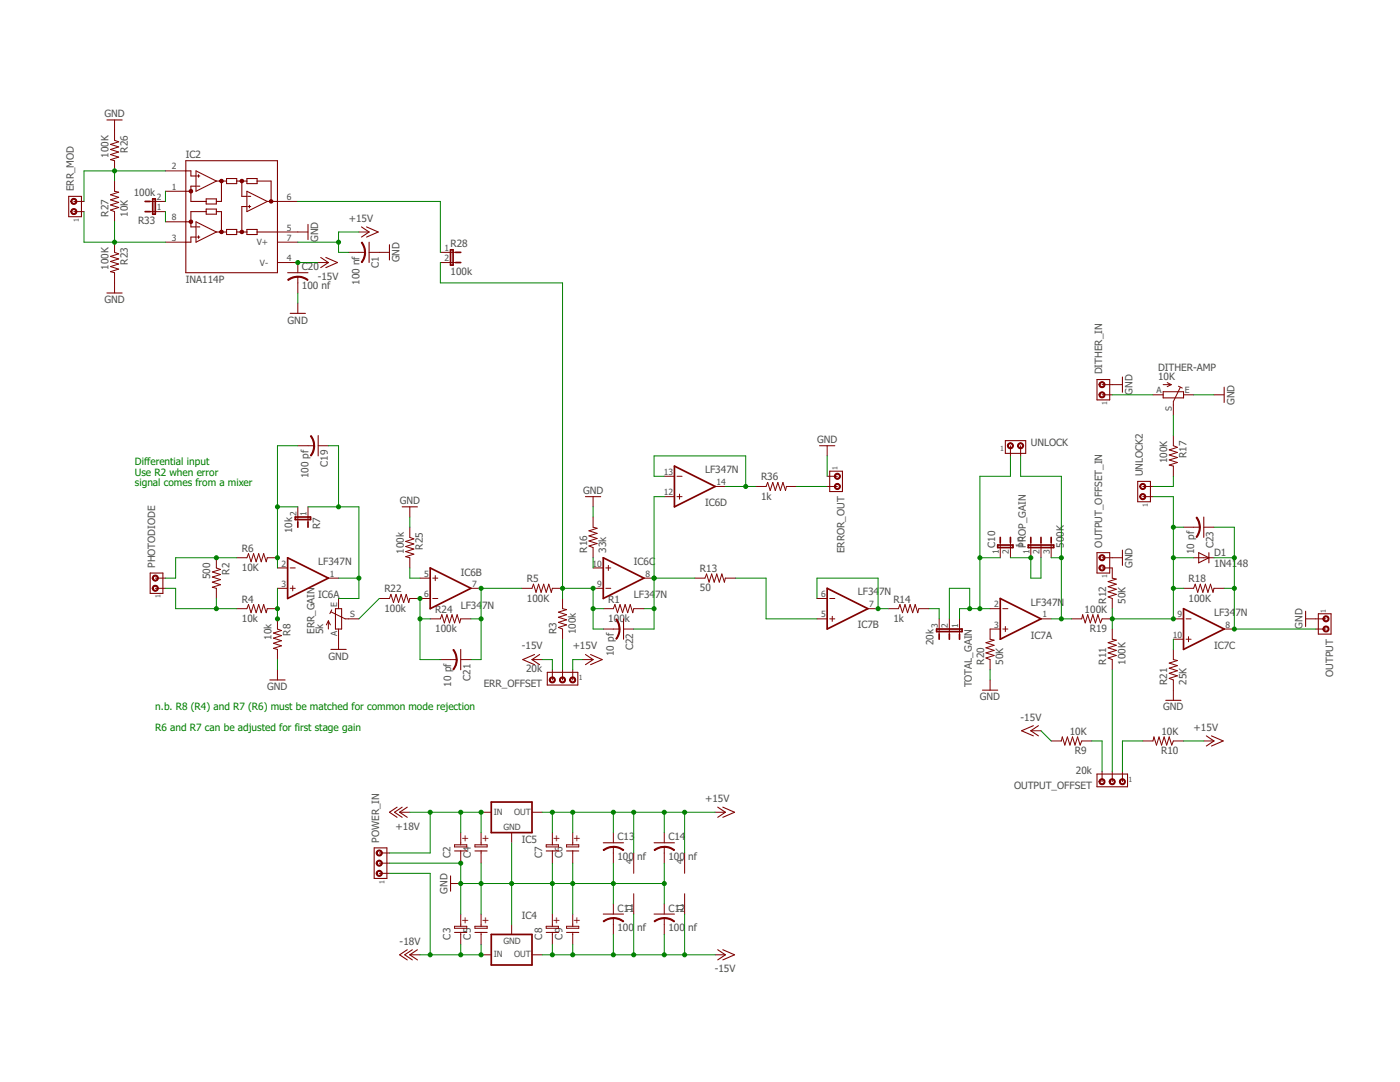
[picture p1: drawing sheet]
<svg xmlns="http://www.w3.org/2000/svg" width="279mm" height="216mm" viewBox="0 0 279 216" stroke-linecap="round" stroke-linejoin="round" font-family="sans-serif">
<g fill="none" stroke="#800000" stroke-width=".34">
<path d="M30.5 39.7h.5v3h-.5zM29 42.2h1M29 40.2h1M89.9 49.8h.5v3.1h-.5zM90.9 50.4h1M90.9 52.4h1M134.6 93l8.1 4.1-8.1 4zM57.4 111.3l8.1 4.1-8.1 4zM58.9 103.2h3.1v.5h-3.1zM59.4 104.2v1M61.5 104.2v1M85.9 113.3l8.1 4.1-8.1 4.1z"/>
<path d="M120.4 111.3l8.1 4.1-8.1 4zM165.1 117.4l8.1 4.1-8.1 4zM199.1 108.8h3.1v.5h-3.1zM199.6 107.2v1M199.6 119.4l8.2 4.1-8.2 4.1zM201.7 107.2v1M205.2 108.8h5.1v.5h-5.1zM205.7 107.2v1M207.8 107.2v1M209.8 107.2v1M186.9 125.5h5.1v.5h-5.1zM187.4 126.5v1.1"/>
<path d="M189.5 126.5v1.1M191.5 126.5v1.1M236.2 121.5l8.1 4-8.1 4.1zM98 160h8.2v6.1h-8.2zM98 186.5h8.2v6.1h-8.2z"/>
</g>
<g fill="none" stroke="#800000" stroke-width=".2">
<path d="M22.9 23.9v4.1l.8 .3-1.6 .5 1.6 .5-1.6 .5 1.6 .5-1.6 .5 1.6 .5-1.6 .6 .8 .2v2M22.9 36.1v2.1l.8 .2-1.6 .5 1.6 .5-1.6 .5 1.6 .5-1.6 .5 1.6 .5-1.6 .5 .8 .3v2.1M33 34.1h4.1M33 38.2h4.1M14.7 40.2h2.1M14.7 42.2h2.1M22.9 48.3v2.1l.8 .3-1.6 .5 1.6 .5-1.6 .5 1.6 .5-1.6 .5 1.6 .5-1.6 .5 .8 .2v4.1M30 40.2h3M30 42.2h3M33 48.3h4.1M33 44.3h4.1M55.4 40.2h4"/>
<path d="M55.4 48.3h4M55.4 52.4h4v2M55.4 46.3h6.1M59.4 55.2v3.3M63.5 52.4h2M69.6 50.4h3.3M71.6 46.3h2.1M73.7 50.4h4M87.9 52.4h3M87.9 50.4h3M59.4 60.5v2M219.9 78.8h2.1"/>
<path d="M219.9 76.8h4.1M230.1 78.8h2M232.1 76.8h1.6M232.9 76.3l.8 .5M233.7 76.8l-.8 .4M235.2 77.1l.7 .3M235.6 77.3l-1.4 2.8v2.7M236.2 78.8h2M242.3 78.8h2M59.4 88.9h3.3M63.5 88.9h2M118.4 99.1v2"/>
<path d="M132.6 99.1h2M132.6 95h2M135.1 99.1h1M135.1 95h1M135.6 98.6v1M142.7 97.1h2.1M150.9 97.1h2l.3-.8 .5 1.6 .5-1.6 .5 1.6 .5-1.6 .5 1.6 .6-1.6 .5 1.6 .2-.8h2M165.1 95h2M165.1 97.1h2M165.1 88.9v2.1M201.7 88.9v2.1M203.7 88.9v2.1"/>
<path d="M228.1 99.1h2M228.1 97.1h2M234.2 86.9v2l.8 .4-1.7 .5 1.7 .5-1.7 .5 1.7 .5-1.7 .5 1.7 .5-1.7 .5 .9 .2v2M31 117.4h2M31 115.4h2M43.2 111.3v2l.8 .3-1.6 .5 1.6 .5-1.6 .5 1.6 .6-1.6 .5 1.6 .5-1.6 .5 .8 .2v2M47.2 111.3h2.1l.3-.8 .5 1.6 .5-1.6 .5 1.6 .5-1.6 .5 1.6 .5-1.6 .5 1.6 .2-.8h2.1M55.4 117.4h2M55.4 113.3h2M57.9 117.4h1M57.9 113.3h1M58.4 116.9v1"/>
<path d="M59.4 101.1v3.1M61.5 101.1v3.1M65.5 115.4h2.1M67.6 119.4v2.1M75.7 119.4h2l.3-.8 .5 1.6 .5-1.6 .5 1.6 .6-1.6 .5 1.6 .5-1.6 .5 1.6 .2-.8h4.1M81.8 101.1v2.1M81.8 105.2v2l.8 .3-1.6 .5 1.6 .5-1.6 .6 1.6 .5-1.6 .5 1.6 .5-1.6 .5 .8 .2v2M83.8 115.4h2.1M86.4 115.4h1M86.4 119.4h1M86.9 114.9v1M94 117.4h2"/>
<path d="M104.1 117.4h2.1l.3-.8 .5 1.6 .5-1.6 .5 1.6 .5-1.6 .5 1.6 .5-1.6 .5 1.6 .2-.8h2.1M112.3 119.4v2.1l.8 .1-1.7 .6 1.7 .5-1.7 .5 1.7 .5-1.7 .5 1.7 .5-1.7 .5 .9 .3v2.1M118.4 117.4h2M118.4 113.3h2M118.4 103.2v2l.8 .2-1.7 .5 1.7 .5-1.7 .5 1.7 .5-1.7 .5 1.7 .6-1.7 .4 .9 .4v2M120.9 117.4h1M120.9 113.3h1M121.4 112.8v1M128.5 115.4h2M138.7 115.4h2l.3-.9 .5 1.7 .5-1.7 .5 1.7 .5-1.7 .6 1.7 .5-1.7 .5 1.7 .2-.8h2M163 119.4h2.1M165.6 119.4h1"/>
<path d="M199.6 108.2v3.1M201.7 108.2v3.1M205.7 108.2v3.1M207.8 108.2v3.1M209.8 108.2v3.1M219.9 113.3h2.1v2.1l.8 .1-1.7 .6 1.7 .5-1.7 .5 1.7 .5-1.7 .5 1.7 .5-1.7 .5 .9 .3v2.1M219.9 111.3h4.1M236.2 117.4h2l.3-.8 .5 1.6 .5-1.6 .6 1.6 .5-1.6 .5 1.6 .5-1.6 .5 1.6 .2-.8h2M236.2 105.2h3.2M238.2 111.3h4.1M240.2 105.2h2.1M47.2 121.5h2.1l.3-.9 .5 1.7 .5-1.7 .5 1.7 .5-1.7 .5 1.7 .5-1.7 .5 1.7 .2-.8h2.1"/>
<path d="M55.4 123.5v2l.8 .3-1.6 .5 1.6 .5-1.6 .5 1.6 .5-1.6 .6 1.6 .5-1.6 .5 .8 .2v2M55.4 133.6v2.1M65.5 123.9v1.6M65.5 123.9l-.4 .8M65.5 123.9l.4 .8M66.1 122.1l2.8 1.4h2.7M66.2 121.7l-.4 .7M67.6 125.5v4.1M85.9 123.5h2l.3-.8 .5 1.6 .5-1.6 .5 1.6 .5-1.6 .5 1.6 .5-1.6 .5 1.6 .2-.8h2.1M87.9 131.6h3.2M91.9 131.6h2.1M106.2 131.6h2"/>
<path d="M110.2 133.6v2.1M112.3 133.6v2.1M114.3 133.6v2.1M116.3 131.6h2.1M120.4 125.5h3.2M120.4 121.5h2l.3-.9 .5 1.7 .5-1.7 .5 1.7 .6-1.7 .5 1.7 .5-1.7 .5 1.7 .2-.8h2M124.4 125.5h2.1M163 123.5h2.1M165.6 123.5h1M166.1 123v1M173.2 121.5h2M177.3 121.5h2l.3-.9 .5 1.7 .5-1.7 .5 1.7 .5-1.7 .5 1.7 .5-1.7 .6 1.7 .2-.8h2"/>
<path d="M187.4 123.5v3M189.5 123.5v3M191.5 123.5v3M197.6 121.5h2M197.6 135.7v2M199.6 125.5h-2v2.1l.8 .1-1.6 .5 1.6 .6-1.6 .5 1.6 .5-1.6 .5 1.6 .5-1.6 .5 .8 .3v2M200.1 125.5h1M200.1 121.5h1M200.6 125v1M207.8 123.5h2M213.8 123.5h2.1l.2-.8 .5 1.6 .5-1.6 .5 1.6 .5-1.6 .5 1.6 .5-1.6 .5 1.6 .3-.8h2.1M222 125.5v2.1l.8 .1-1.7 .5 1.7 .6-1.7 .5 1.7 .5-1.7 .5 1.7 .5-1.7 .5 .9 .3v2"/>
<path d="M234.2 123.5h2M234.2 127.6h2M234.2 129.6v2l.8 .2-1.7 .5 1.7 .5-1.7 .5 1.7 .5-1.7 .5 1.7 .6-1.7 .5 .9 .3v4M236.7 123.5h1M236.7 127.6h1M237.2 127v1.1M244.3 125.5h2M260.6 123.5h4M262.6 125.5h2M205.7 145.8h2.1M209.8 147.8h2l.2-.8 .5 1.7 .5-1.7 .5 1.7 .5-1.7 .5 1.7 .6-1.7 .5 1.7 .3-.9h2M219.9 153.9v2.1"/>
<path d="M222 153.9v2.1M224 153.9v2.1M228.1 147.8h2l.2-.8 .5 1.7 .5-1.7 .5 1.7 .5-1.7 .5 1.7 .5-1.7 .5 1.7 .4-.9h2M240.2 147.8h2.1M75.7 174.3h2M75.7 170.2h2M75.7 172.2h2M79.8 162.1h2M89.9 176.3h2M90.7 168.6h2.5v.4h-2.5zM91.9 166.1v2.5M91.9 169.8v2.4"/>
<path d="M94.8 168.6h2.4v.4h-2.4zM96 162.1h2M96 166.1v2.5M96 169.8v2.4M102.1 166.1v2.1M106.2 162.1h2M109 168.6h2.4v.4h-2.4zM110.2 166.1v2.5M110.2 169.8v2.4M113.1 168.6h2.4v.4h-2.4zM114.3 166.1v2.5M114.3 169.8v2.4"/>
<path d="M122.4 166.1v2.1M122.4 169v3.2M126.5 170.2v4.1M126.5 178.3v4.1M132.6 166.1v2.1M132.6 169v3.2M136.6 170.2v4.1M136.6 178.3v4.1M142.7 162.1h2.1M81.8 190.5h2M90.7 184.8h2.5v.4h-2.5zM91.9 182.4v2.4"/>
<path d="M91.9 186.1v2.4M94.8 184.8h2.4v.4h-2.4zM96 190.5h2M96 182.4v2.4M96 186.1v2.4M102.1 184.4v2.1M106.2 190.5h2M109 184.8h2.4v.4h-2.4zM110.2 182.4v2.4M110.2 186.1v2.4M113.1 184.8h2.4v.4h-2.4zM114.3 182.4v2.4"/>
<path d="M114.3 186.1v2.4M122.4 180.4v2M122.4 183.2v3.3M132.6 180.4v2M132.6 183.2v3.3M142.7 190.5h2.1"/>
</g>
<g fill="none" stroke="#800000" stroke-width=".21">
<path d="M13.7 39.2h2.6v4h-2.6zM21.3 23.9h3.1M37.1 34.1h1v1h1M37.1 32.1h18.3v22.3h-18.3zM37.1 38.2h1M39.1 34.1l4.1 2-4.1 2.1zM39.1 37.1h-1v3.1h3M39.4 35.1h.5M39.4 37.1h.5M39.6 34.9v.5M41.1 39.7h2.1v1h-2.1zM43.2 36.1h2"/>
<path d="M44.2 36.1v4.1h-1M45.2 35.6h2v1h-2zM47.2 36.1h2.1M48.3 36.1v3.1h1M49.3 35.6h2v1h-2zM49.3 38.2l4 2-4 2zM49.5 39.2h.5M51.3 36.1h2.8v4.1M21.3 58.5h3.1M37.1 44.3h1M39.1 44.3l4.1 2-4.1 2zM39.1 47.3h-1v1h-1"/>
<path d="M39.4 45.3h.5M39.4 47.3h.5M39.6 47.1v.5M41.1 41.7h2.1v1h-2.1zM41.1 42.2h-3v3.1h1M43.2 42.2h1v4.1M43.2 46.3h2M45.2 45.8h2v1h-2zM47.2 46.3h2.1M49.3 45.8h2v1h-2zM49.3 41.2h-1v5.1M49.5 41.2h.5"/>
<path d="M49.8 41v.5M51.3 46.3h4.1M53.3 40.2h2.1M57.4 54.4h4.1M61.5 44.8v3M64 51.4l1.5 1-1.5 1M65 51.4l2.4 1-2.4 1M72.1 45.3l1.6 1-1.6 1M73.2 45.3l2.3 1-2.3 1M73.7 48.3v4.1M77.7 48.8v3.1M57.9 62.5h3.1"/>
<path d="M218.9 75.7h2.6v4.1h-2.6zM224 75.2v3.1M232.1 78.2h4.1v1.2h-4.1zM244.3 77.3v3M63.5 86.9v4.1M116.8 99.1h3.1M163.6 88.9h3M165.6 94h2.5v4.1h-2.5zM200.6 87.9h4.1v2.6h-4.1zM227.1 96.1h2.5v4h-2.5zM30 114.3h2.5v4.1h-2.5zM80.3 101.1h3"/>
<path d="M218.9 110.3h2.6v4h-2.6zM224 109.8v3M239.2 110.3l2.1 1-2.1 1zM240.2 103.2v4M241.3 110.3v2M53.8 135.7h3.1M66 129.6h3.1M67 121.5h1.2v4h-1.2zM91.9 129.6v4M106.7 130.6l-2.4 1 2.4 1M107.7 130.6l-1.5 1 1.5 1M109.2 134.2h6.1v2.5h-6.1z"/>
<path d="M116.8 130.6l1.6 1-1.6 1M117.9 130.6l2.3 1-2.3 1M124.4 123.5v4.1M196.1 137.7h3M232.6 139.7h3.1M260.6 122v3M263.1 122.5h2.5v4h-2.5zM206.2 144.8l-2.3 1 2.3 1M207.2 144.8l-1.5 1 1.5 1M218.9 154.5h6.1v2.5h-6.1zM240.7 146.8l1.6 1-1.6 1.1M241.8 146.8l2.3 1-2.3 1.1"/>
<path d="M74.7 169.2h2.5v6.1h-2.5zM79.2 161.1l-1.5 1 1.5 1M80.3 161.1l-1.6 1 1.6 1M81.3 161.1l-1.5 1 1.5 1M89.9 174.8v3M90.7 169.8h2.5M94.8 169.8h2.4M109 169.8h2.4M113.1 169.8h2.4M120.4 168.2h4M130.5 168.2h4.1M143.2 161.1l1.6 1-1.6 1"/>
<path d="M144.3 161.1l2.3 1-2.3 1M81.3 189.5l-1.5 1 1.5 1M82.3 189.5l-1.5 1 1.5 1M83.3 189.5l-1.5 1 1.5 1M90.7 186.1h2.5M94.8 186.1h2.4M109 186.1h2.4M113.1 186.1h2.4M120.4 182.4h4M130.5 182.4h4.1M143.2 189.5l1.6 1-1.6 1M144.3 189.5l2.3 1-2.3 1"/>
</g>
<g fill="#800000" stroke="#800000" stroke-width=".2">
<path d="M62.6 88.9h.2l-.1 .7-.2 .8-.4 .6-.2-.1 .5-.8z" fill-rule="evenodd"/>
<path d="M61.9 87l.2-.1 .3 .6 .3 .8 .1 .6h-.2l-.2-1.2z" fill-rule="evenodd"/>
<path d="M91 131.6h.2v.7l-.7 1.4-.1-.2 .4-.7z" fill-rule="evenodd"/>
<path d="M90.4 129.7l.2-.1 .3 .5 .3 1.5h-.2l-.1-.8z" fill-rule="evenodd"/>
<path d="M166.7 94.6a.61 .61 0 0 1 .9 .2 .61 .61 0 0 1-.4 .9 .61 .61 0 0 1-.7-.7h.2a.41 .41 0 0 1 .6-.3 .41 .41 0 0 1 .1 .7 .41 .41 0 0 1-.7-.2v-.2h-.2z" fill-rule="evenodd"/>
<path d="M166.7 96.6a.61 .61 0 0 1 .9 .2 .61 .61 0 0 1-.4 .9 .61 .61 0 0 1-.7-.6h.2a.41 .41 0 0 1 .6-.4 .41 .41 0 0 1 .1 .7 .41 .41 0 0 1-.7-.2v-.1h-.2z" fill-rule="evenodd"/>
<path d="M113.9 135.2a.61 .61 0 0 1 .9 .1 .61 .61 0 0 1-.3 .9 .61 .61 0 0 1-.8-.5h.2a.4 .4 0 0 1 .5-.4 .4 .4 0 0 1 .2 .6 .4 .4 0 0 1-.7-.1v-.1h-.2z" fill-rule="evenodd"/>
<path d="M111.8 135.2a.61 .61 0 0 1 1 .1 .61 .61 0 0 1-.4 .9 .61 .61 0 0 1-.7-.5h.1a.4 .4 0 0 1 .6-.4 .4 .4 0 0 1 .2 .6 .4 .4 0 0 1-.7-.1l-.1-.1h-.1z" fill-rule="evenodd"/>
<path d="M109.8 135.2a.61 .61 0 0 1 1 .1 .61 .61 0 0 1-.4 .9 .61 .61 0 0 1-.8-.5h.2a.4 .4 0 0 1 .5-.4 .4 .4 0 0 1 .2 .6 .4 .4 0 0 1-.6-.1l-.1-.1h-.2z" fill-rule="evenodd"/>
<path d="M37.8 38a.36 .36 0 0 1 .6 0 .36 .36 0 0 1-.2 .5 .36 .36 0 0 1-.5-.3l.3-.1a.15 .15 0 0 1 .2 0 .15 .15 0 0 1-.1 .2l-.4-.1z" fill-rule="evenodd"/>
<path d="M43.9 35.9a.36 .36 0 0 1 .6 0 .36 .36 0 0 1-.2 .6 .36 .36 0 0 1-.5-.4h.2a.15 .15 0 0 1 .2-.1 .15 .15 0 0 1 .1 .1 .15 .15 0 0 1-.1 .2l-.4-.2z" fill-rule="evenodd"/>
<path d="M48 35.9a.36 .36 0 0 1 .6 0 .36 .36 0 0 1-.2 .6 .36 .36 0 0 1-.5-.4h.2a.15 .15 0 0 1 .2-.1 .15 .15 0 0 1 .1 .1 .15 .15 0 0 1-.1 .2l-.4-.2z" fill-rule="evenodd"/>
<path d="M53.8 40a.36 .36 0 0 1 .6 0 .36 .36 0 0 1-.2 .6 .36 .36 0 0 1-.5-.4l.3-.1a.15 .15 0 0 1 .2 0 .15 .15 0 0 1 0 .2 .15 .15 0 0 1-.2 0l-.3-.1z" fill-rule="evenodd"/>
<path d="M37.8 44.1a.36 .36 0 0 1 .6 0 .36 .36 0 0 1-.2 .5 .36 .36 0 0 1-.5-.3l.3-.1a.15 .15 0 0 1 .2 0 .15 .15 0 0 1-.1 .2l-.4-.1z" fill-rule="evenodd"/>
<path d="M43.9 46.1a.36 .36 0 0 1 .6 0 .36 .36 0 0 1-.2 .6 .36 .36 0 0 1-.5-.4l.3-.1a.15 .15 0 0 1 .2 0 .15 .15 0 0 1-.1 .2l-.4-.1z" fill-rule="evenodd"/>
<path d="M48 46.1a.36 .36 0 0 1 .6 0 .36 .36 0 0 1-.2 .6 .36 .36 0 0 1-.5-.4l.2-.1a.15 .15 0 0 1 .3 0 .15 .15 0 0 1-.1 .2l-.4-.1z" fill-rule="evenodd"/>
<path d="M72.7 50.4h.3l-.1 .6-.6 1.4-.2-.1 .4-.7z" fill-rule="evenodd"/>
<path d="M72.1 48.4l.2-.1 .3 .6 .3 .8v.7h-.2l-.1-.9z" fill-rule="evenodd"/>
<path d="M59.4 55.1l1.1 .2 1 .5-.1 .2-1.1-.6-.9-.1z" fill-rule="evenodd"/>
<path d="M57.4 55.8l1-.5 1-.2v.2l-1.2 .3-.7 .4z" fill-rule="evenodd"/>
<path d="M122.4 183.1l1.1 .2 1 .5-.1 .2-.8-.5-1.2-.2z" fill-rule="evenodd"/>
<path d="M120.4 183.8l.9-.5 1.1-.2v.2l-1.2 .2-.7 .5z" fill-rule="evenodd"/>
<path d="M132.6 183.1l1.1 .2 .9 .5-.1 .2-.7-.5-1.2-.2z" fill-rule="evenodd"/>
<path d="M130.5 183.8l1-.5 1.1-.2v.2l-1.2 .2-.7 .5z" fill-rule="evenodd"/>
<path d="M122.4 168.9l1.1 .1 1 .6-.1 .1-.8-.4-1.2-.2z" fill-rule="evenodd"/>
<path d="M120.4 169.6l.9-.5 1.1-.2v.2l-.8 .1-1.1 .5z" fill-rule="evenodd"/>
<path d="M132.6 168.9l1.1 .1 .9 .6-.1 .1-.7-.4-1.2-.2z" fill-rule="evenodd"/>
<path d="M130.5 169.6l1-.5 1.1-.2v.2l-.8 .1-1.1 .5z" fill-rule="evenodd"/>
<path d="M223.6 155.6a.61 .61 0 0 1 .9 .1 .61 .61 0 0 1-.3 .9 .61 .61 0 0 1-.8-.6h.2a.4 .4 0 0 1 .5-.4 .4 .4 0 0 1 .2 .6 .4 .4 0 0 1-.7-.1v-.1h-.2z" fill-rule="evenodd"/>
<path d="M221.5 155.6a.61 .61 0 0 1 1 .1 .61 .61 0 0 1-.4 .9 .61 .61 0 0 1-.7-.6h.2a.4 .4 0 0 1 .5-.4 .4 .4 0 0 1 .2 .6 .4 .4 0 0 1-.7-.1v-.1h-.2z" fill-rule="evenodd"/>
<path d="M219.5 155.6a.61 .61 0 0 1 1 .1 .61 .61 0 0 1-.4 .9 .61 .61 0 0 1-.8-.6h.2a.4 .4 0 0 1 .6-.4 .4 .4 0 0 1 .1 .6 .4 .4 0 0 1-.6-.1l-.1-.1h-.2z" fill-rule="evenodd"/>
<path d="M14.3 41.8a.61 .61 0 0 1 1 .1 .61 .61 0 0 1-.4 .9 .61 .61 0 0 1-.8-.6h.2a.4 .4 0 0 1 .6-.4 .4 .4 0 0 1 .1 .7 .4 .4 0 0 1-.6-.1l-.1-.2h-.2z" fill-rule="evenodd"/>
<path d="M14.3 39.8a.61 .61 0 0 1 1 .1 .61 .61 0 0 1-.4 .9 .61 .61 0 0 1-.8-.6h.2a.4 .4 0 0 1 .6-.4 .4 .4 0 0 1 .1 .6 .4 .4 0 0 1-.6-.1l-.1-.1h-.2z" fill-rule="evenodd"/>
<path d="M123.5 125.5h.2v.7l-.7 1.4-.1-.2 .5-1.1z" fill-rule="evenodd"/>
<path d="M122.9 123.6l.1-.1 .4 .5 .3 1.5h-.2l-.1-.8z" fill-rule="evenodd"/>
<path d="M239.4 105.2h.1v.7l-.7 1.4-.1-.2 .5-1.1z" fill-rule="evenodd"/>
<path d="M238.7 103.3l.1-.1 .4 .5 .3 1.5h-.2l-.2-1.2z" fill-rule="evenodd"/>
<path d="M219.5 78.4a.61 .61 0 0 1 1 .1 .61 .61 0 0 1-.4 .9 .61 .61 0 0 1-.8-.6h.2a.4 .4 0 0 1 .6-.4 .4 .4 0 0 1 .1 .6 .4 .4 0 0 1-.6 0l-.1-.2h-.2z" fill-rule="evenodd"/>
<path d="M219.5 76.3a.61 .61 0 0 1 1 .1 .61 .61 0 0 1-.4 .9 .61 .61 0 0 1-.8-.5h.2a.4 .4 0 0 1 .6-.4 .4 .4 0 0 1 .1 .6 .4 .4 0 0 1-.6-.1l-.1-.1h-.2z" fill-rule="evenodd"/>
<path d="M201.2 88.5a.61 .61 0 0 1 1 .1 .61 .61 0 0 1-.4 .9 .61 .61 0 0 1-.8-.6h.3a.41 .41 0 0 1 .5-.3 .41 .41 0 0 1 .1 .7 .41 .41 0 0 1-.6-.2v-.2h-.3z" fill-rule="evenodd"/>
<path d="M203.2 88.5a.61 .61 0 0 1 1 .1 .61 .61 0 0 1-.4 .9 .61 .61 0 0 1-.7-.6h.2a.41 .41 0 0 1 .6-.3 .41 .41 0 0 1 .1 .7 .41 .41 0 0 1-.7-.2v-.2h-.2z" fill-rule="evenodd"/>
<path d="M219.5 112.9a.61 .61 0 0 1 1 .1 .61 .61 0 0 1-.4 .9 .61 .61 0 0 1-.8-.6h.2a.4 .4 0 0 1 .5-.4 .4 .4 0 0 1 .2 .7 .4 .4 0 0 1-.6-.1l-.1-.2h-.2z" fill-rule="evenodd"/>
<path d="M219.5 110.9a.61 .61 0 0 1 1 .1 .61 .61 0 0 1-.4 .9 .61 .61 0 0 1-.8-.6h.2a.4 .4 0 0 1 .5-.4 .4 .4 0 0 1 .2 .6 .4 .4 0 0 1-.6-.1l-.1-.1h-.2z" fill-rule="evenodd"/>
<path d="M264.2 123a.62 .62 0 0 1 1 .2 .62 .62 0 0 1-.4 .9 .62 .62 0 0 1-.8-.6h.2a.4 .4 0 0 1 .5-.4 .4 .4 0 0 1 .2 .6 .4 .4 0 0 1-.6-.1l-.1-.1h-.2z" fill-rule="evenodd"/>
<path d="M264.2 125.1a.62 .62 0 0 1 1 .1 .62 .62 0 0 1-.4 .9 .62 .62 0 0 1-.8-.6h.2a.4 .4 0 0 1 .5-.4 .4 .4 0 0 1 .2 .6 .4 .4 0 0 1-.6 0l-.1-.2h-.2z" fill-rule="evenodd"/>
<path d="M30.6 116.9a.62 .62 0 0 1 .9 .2 .62 .62 0 0 1-.4 .9 .62 .62 0 0 1-.7-.6h.2a.4 .4 0 0 1 .5-.4 .4 .4 0 0 1 .2 .6 .4 .4 0 0 1-.7-.1v-.1h-.2z" fill-rule="evenodd"/>
<path d="M30.6 114.9a.62 .62 0 0 1 .9 .2 .62 .62 0 0 1-.4 .9 .62 .62 0 0 1-.7-.6h.2a.4 .4 0 0 1 .5-.5 .4 .4 0 0 1 .2 .7 .4 .4 0 0 1-.7-.1v-.1h-.2z" fill-rule="evenodd"/>
<path d="M75.3 173.8a.61 .61 0 0 1 .9 .2 .61 .61 0 0 1-.4 .9 .61 .61 0 0 1-.7-.6h.2a.41 .41 0 0 1 .6-.4 .41 .41 0 0 1 .1 .7 .41 .41 0 0 1-.7-.2v-.1h-.2z" fill-rule="evenodd"/>
<path d="M75.3 171.8a.61 .61 0 0 1 .9 .2 .61 .61 0 0 1-.4 .8 .61 .61 0 0 1-.7-.6h.2a.41 .41 0 0 1 .6-.3 .41 .41 0 0 1 .1 .7 .41 .41 0 0 1-.7-.2v-.2h-.2z" fill-rule="evenodd"/>
<path d="M75.3 169.8a.61 .61 0 0 1 .9 .1 .61 .61 0 0 1-.4 .9 .61 .61 0 0 1-.7-.6h.2a.41 .41 0 0 1 .6-.3 .41 .41 0 0 1 .1 .6 .41 .41 0 0 1-.7-.1v-.2h-.2z" fill-rule="evenodd"/>
<path d="M227.6 98.7a.61 .61 0 0 1 1 .1 .61 .61 0 0 1-.4 .9 .61 .61 0 0 1-.7-.6h.1a.4 .4 0 0 1 .6-.4 .4 .4 0 0 1 .2 .6 .4 .4 0 0 1-.7 0l-.1-.2h-.1z" fill-rule="evenodd"/>
<path d="M227.6 96.6a.61 .61 0 0 1 1 .2 .61 .61 0 0 1-.4 .9 .61 .61 0 0 1-.7-.6h.1a.4 .4 0 0 1 .6-.4 .4 .4 0 0 1 .2 .6 .4 .4 0 0 1-.7-.1l-.1-.1h-.1z" fill-rule="evenodd"/>
</g>
<g fill="none" stroke="#008000" stroke-width=".2">
<path d="M22.9 34.1v2M33 34.1h-16.2v6.1M33 38.2v2M16.8 42.2v6.1h16.2M22.9 44.3v4M33 42.2v2.1M59.4 58.5v2M59.4 52.4h4.1M59.4 48.3h8.2M59.4 40.2h28.5v10.2M71.6 46.3h-4v4.1h2M87.9 52.4v4.1h24.4v62.9"/>
<path d="M222 78.8h8.1M238.2 78.8h4.1M59.4 88.9h-4v24.4M65.5 88.9h2.1v12.2M132.6 95h-2.1v-4h18.3v6.1M132.6 99.1h-2.1v26.4h-4M144.8 97.1h6.1M159 97.1h6.1M165.1 91v4M201.7 91v4h-6.1v26.5M203.7 91v4h8.1v28.5M230.1 99.1h4.1v24.4h-12.2"/>
<path d="M234.2 82.8v4.1M234.2 95v2.1h-4.1M33 117.4h2.1v4.1h12.1M43.2 119.4v2.1M47.2 111.3h-12.1v4.1h-2.1M55.4 117.4v6.1M55.4 101.1h4M61.5 101.1h10.1v18.3h-4M67.6 115.4h4M75.7 119.4l-4.1 4.1M81.8 113.3v2.1h2M81.8 103.2v2"/>
<path d="M83.8 119.4v12.2h4.1M104.1 117.4h-8.1v14.2h-2M112.3 117.4h6.1v8.1h2M118.4 101.1v2.1M118.4 111.3v2M130.5 115.4h8.2M146.8 115.4h6.1v8.1h10.1M163 119.4v-4h12.2v6.1h2.1M195.6 111.3h4M201.7 111.3h4v4.1h2.1v-4.1M209.8 111.3h2M234.2 111.3h4"/>
<path d="M234.2 117.4h2M234.2 105.2h2M242.3 111.3h4M242.3 105.2h4v20.3h16.3M244.3 117.4h2M55.4 131.6v2M83.8 123.5h2.1M94 123.5h2M108.2 131.6h2v2M112.3 127.6v6M116.3 131.6h-2v2M118.4 121.5h2"/>
<path d="M128.5 121.5h2M185.4 121.5h2v2M193.5 121.5v-4.1h-4v6.1M197.6 133.6v2.1M197.6 121.5h-6.1v2M209.8 123.5h4M222 121.5v4M222 133.6v20.3M234.2 127.6v2M207.8 145.8l2 2M217.9 147.8h2v6.1M228.1 147.8h-4.1v6.1"/>
<path d="M236.2 147.8h4M77.7 172.2h14.2v10.2M77.7 174.3h8.2v16.2M81.8 162.1h14.2v4M85.9 162.1v8.1h-8.2M91.9 176.3h40.7M91.9 162.1v4M96 172.2v10.2M102.1 168.2v16.2M108.2 162.1h34.5M110.2 162.1v4M110.2 172.2v10.2"/>
<path d="M114.3 162.1v4M114.3 172.2v10.2M122.4 162.1v4M122.4 172.2v8.2M126.5 162.1v8.1M132.6 162.1v4M132.6 172.2v8.2M136.6 162.1v8.1M91.9 188.5v2M96 188.5v2h-12.2M108.2 190.5h34.5M110.2 188.5v2"/>
<path d="M114.3 188.5v2M122.4 186.5v4M126.5 182.4v8.1M132.6 186.5v4M136.6 182.4v8.1"/>
</g>
<g fill="#008000" stroke="#008000" stroke-width=".2">
<circle cx="55.4" cy="123.5" r=".4"/>
<circle cx="55.4" cy="121.5" r=".4"/>
<circle cx="55.4" cy="111.3" r=".4"/>
<circle cx="55.4" cy="101.1" r=".4"/>
<circle cx="43.2" cy="111.3" r=".4"/>
<circle cx="91.9" cy="176.3" r=".4"/>
<circle cx="96" cy="176.3" r=".4"/>
<circle cx="102.1" cy="176.3" r=".4"/>
<circle cx="110.2" cy="176.3" r=".4"/>
<circle cx="114.3" cy="176.3" r=".4"/>
<circle cx="122.4" cy="176.3" r=".4"/>
<circle cx="132.6" cy="176.3" r=".4"/>
<circle cx="91.9" cy="172.2" r=".4"/>
<circle cx="91.9" cy="162.1" r=".4"/>
<circle cx="96" cy="162.1" r=".4"/>
<circle cx="85.9" cy="162.1" r=".4"/>
<circle cx="136.6" cy="190.5" r=".4"/>
<circle cx="132.6" cy="190.5" r=".4"/>
<circle cx="126.5" cy="190.5" r=".4"/>
<circle cx="122.4" cy="190.5" r=".4"/>
<circle cx="114.3" cy="190.5" r=".4"/>
<circle cx="110.2" cy="190.5" r=".4"/>
<circle cx="59.4" cy="52.4" r=".4"/>
<circle cx="67.6" cy="48.3" r=".4"/>
<circle cx="110.2" cy="162.1" r=".4"/>
<circle cx="114.3" cy="162.1" r=".4"/>
<circle cx="122.4" cy="162.1" r=".4"/>
<circle cx="126.5" cy="162.1" r=".4"/>
<circle cx="132.6" cy="162.1" r=".4"/>
<circle cx="136.6" cy="162.1" r=".4"/>
<circle cx="175.2" cy="121.5" r=".4"/>
<circle cx="205.7" cy="111.3" r=".4"/>
<circle cx="211.8" cy="123.5" r=".4"/>
<circle cx="211.8" cy="111.3" r=".4"/>
<circle cx="222" cy="123.5" r=".4"/>
<circle cx="234.2" cy="123.5" r=".4"/>
<circle cx="234.2" cy="111.3" r=".4"/>
<circle cx="234.2" cy="117.4" r=".4"/>
<circle cx="234.2" cy="105.2" r=".4"/>
<circle cx="96" cy="123.5" r=".4"/>
<circle cx="96" cy="117.4" r=".4"/>
<circle cx="91.9" cy="190.5" r=".4"/>
<circle cx="96" cy="190.5" r=".4"/>
<circle cx="85.9" cy="190.5" r=".4"/>
<circle cx="67.6" cy="101.1" r=".4"/>
<circle cx="71.6" cy="115.4" r=".4"/>
<circle cx="43.2" cy="121.5" r=".4"/>
<circle cx="195.6" cy="121.5" r=".4"/>
<circle cx="193.5" cy="121.5" r=".4"/>
<circle cx="195.6" cy="111.3" r=".4"/>
<circle cx="22.9" cy="48.3" r=".4"/>
<circle cx="22.9" cy="34.1" r=".4"/>
<circle cx="130.5" cy="115.4" r=".4"/>
<circle cx="130.5" cy="121.5" r=".4"/>
<circle cx="246.3" cy="117.4" r=".4"/>
<circle cx="246.3" cy="125.5" r=".4"/>
<circle cx="246.3" cy="111.3" r=".4"/>
<circle cx="83.8" cy="123.5" r=".4"/>
<circle cx="83.8" cy="119.4" r=".4"/>
<circle cx="118.4" cy="117.4" r=".4"/>
<circle cx="112.3" cy="117.4" r=".4"/>
<circle cx="118.4" cy="121.5" r=".4"/>
<circle cx="148.8" cy="97.1" r=".4"/>
</g>
<g font-size="2" fill="#505050">
<text x="20.9" y="23.3">GND</text>
<text x="21.6" y="31.5" transform="rotate(-90 21.6 31.5)">100K</text>
<text x="25.5" y="30.4" transform="rotate(-90 25.5 30.4)">R26</text>
<text x="37.1" y="31.6">IC2</text>
<text x="14.7" y="38.2" transform="rotate(-90 14.7 38.2)">ERR_MOD</text>
<text x="26.7" y="39.1">100k</text>
<text x="21.7" y="43.2" transform="rotate(-90 21.7 43.2)">R27</text>
<text x="25.5" y="43.2" transform="rotate(-90 25.5 43.2)">10K</text>
<text x="27.5" y="44.7">R33</text>
<text x="69.6" y="44.3">+15V</text>
<text x="21.6" y="53.8" transform="rotate(-90 21.6 53.8)">100K</text>
<text x="25.5" y="52.8" transform="rotate(-90 25.5 52.8)">R23</text>
<text x="60.2" y="53.9">C20</text>
<text x="63.5" y="48.3" transform="rotate(-90 63.5 48.3)">GND</text>
<text x="75.6" y="53.5" transform="rotate(-90 75.6 53.5)">C1</text>
<text x="79.8" y="52.4" transform="rotate(-90 79.8 52.4)">GND</text>
<text x="89.9" y="49.3">R28</text>
<text x="37.1" y="56.4">INA114P</text>
<text x="60.2" y="57.8">100 nf</text>
<text x="63.4" y="55.8">-15V</text>
<text x="71.7" y="56.9" transform="rotate(-90 71.7 56.9)">100 nf</text>
<text x="89.9" y="54.9">100k</text>
<text x="20.8" y="60.5">GND</text>
<text x="57.4" y="64.6">GND</text>
<text x="219.9" y="74.7" transform="rotate(-90 219.9 74.7)">DITHER_IN</text>
<text x="231.1" y="75.7">10K</text>
<text x="231.1" y="74">DITHER-AMP</text>
<text x="226" y="78.8" transform="rotate(-90 226 78.8)">GND</text>
<text x="246.3" y="80.8" transform="rotate(-90 246.3 80.8)">GND</text>
<text x="163.1" y="88.3">GND</text>
<text x="205.7" y="88.9">UNLOCK</text>
<text x="61.6" y="95.5" transform="rotate(-90 61.6 95.5)">100 pf</text>
<text x="65.4" y="93.2" transform="rotate(-90 65.4 93.2)">C19</text>
<text x="140.7" y="94.4">LF347N</text>
<text x="151.9" y="95.9">R36</text>
<text x="228.1" y="95" transform="rotate(-90 228.1 95)">UNLOCK2</text>
<text x="232.9" y="92.4" transform="rotate(-90 232.9 92.4)">100K</text>
<text x="236.8" y="91.4" transform="rotate(-90 236.8 91.4)">R17</text>
<text x="79.8" y="100.5">GND</text>
<text x="116.4" y="98.5">GND</text>
<text x="140.7" y="101">IC6D</text>
<text x="151.9" y="99.7">1k</text>
<text x="58.3" y="106.4" transform="rotate(-90 58.3 106.4)">10k</text>
<text x="63.9" y="105.5" transform="rotate(-90 63.9 105.5)">R7</text>
<text x="31" y="113.3" transform="rotate(-90 31 113.3)">PHOTODIODE</text>
<text x="48.3" y="113.9">10K</text>
<text x="48.3" y="110.1">R6</text>
<text x="63.5" y="112.7">LF347N</text>
<text x="80.6" y="110.5" transform="rotate(-90 80.6 110.5)">100k</text>
<text x="84.4" y="109.7" transform="rotate(-90 84.4 109.7)">R25</text>
<text x="117.2" y="110.3" transform="rotate(-90 117.2 110.3)">R16</text>
<text x="121" y="110.3" transform="rotate(-90 121 110.3)">33k</text>
<text x="126.5" y="112.8">IC6C</text>
<text x="168.5" y="110.4" transform="rotate(-90 168.5 110.4)">ERROR_OUT</text>
<text x="198.6" y="109.3" transform="rotate(-90 198.6 109.3)">C10</text>
<text x="204.2" y="109.3" transform="rotate(-90 204.2 109.3)">1n</text>
<text x="204.7" y="109.3" transform="rotate(-90 204.7 109.3)">PROP_GAIN</text>
<text x="212.3" y="109.3" transform="rotate(-90 212.3 109.3)">500K</text>
<text x="219.9" y="109.3" transform="rotate(-90 219.9 109.3)">OUTPUT_OFFSET_IN</text>
<text x="226" y="113.3" transform="rotate(-90 226 113.3)">GND</text>
<text x="238.3" y="110.6" transform="rotate(-90 238.3 110.6)">10 pf</text>
<text x="242.2" y="109.4" transform="rotate(-90 242.2 109.4)">C23</text>
<text x="242.3" y="113.1">1N41</text>
<text x="242.3" y="110.9">D1</text>
<text x="246.9" y="113.1">48</text>
<text x="42" y="115.6" transform="rotate(-90 42 115.6)">500</text>
<text x="45.8" y="114.7" transform="rotate(-90 45.8 114.7)">R2</text>
<text x="63.5" y="119.3">IC6A</text>
<text x="76.7" y="118.2">R22</text>
<text x="91.9" y="114.8">IC6B</text>
<text x="105.1" y="116.2">R5</text>
<text x="126.5" y="119.4">LF34</text>
<text x="130.7" y="119.4">7N</text>
<text x="139.7" y="118">50</text>
<text x="139.7" y="114.2">R13</text>
<text x="171.2" y="118.8">LF34</text>
<text x="175.4" y="118.8">7N</text>
<text x="237.2" y="116.2">R18</text>
<text x="48.3" y="124.1">10k</text>
<text x="48.3" y="120.3">R4</text>
<text x="76.7" y="122.1">100k</text>
<text x="86.9" y="122.3">R24</text>
<text x="91.9" y="121.4">LF34</text>
<text x="96.2" y="121.4">7N</text>
<text x="105.1" y="120">100K</text>
<text x="121.4" y="124.1">100</text>
<text x="121.4" y="120.3">R1</text>
<text x="124.7" y="124.1">k</text>
<text x="171.2" y="125.4">IC7B</text>
<text x="178.3" y="124.1">1k</text>
<text x="178.3" y="120.3">R14</text>
<text x="205.7" y="120.8">LF347N</text>
<text x="216.5" y="122.3">100K</text>
<text x="220.8" y="120.4" transform="rotate(-90 220.8 120.4)">R12</text>
<text x="224.6" y="120.4" transform="rotate(-90 224.6 120.4)">50K</text>
<text x="237.2" y="120">100K</text>
<text x="242.3" y="122.9">LF34</text>
<text x="246.5" y="122.9">7N</text>
<text x="260" y="125.5" transform="rotate(-90 260 125.5)">GND</text>
<text x="54.2" y="127.7" transform="rotate(-90 54.2 127.7)">10k</text>
<text x="58" y="126.8" transform="rotate(-90 58 126.8)">R8</text>
<text x="62.8" y="126.5" transform="rotate(-90 62.8 126.5)">ERR_GAIN</text>
<text x="64.5" y="126.5" transform="rotate(-90 64.5 126.5)">5k</text>
<text x="65.5" y="131.6">GND</text>
<text x="86.9" y="126.1">100k</text>
<text x="104.1" y="129.6">-15V</text>
<text x="111.1" y="126.5" transform="rotate(-90 111.1 126.5)">R3</text>
<text x="114.3" y="129.6">+15V</text>
<text x="114.9" y="126.5" transform="rotate(-90 114.9 126.5)">100k</text>
<text x="122.5" y="130.9" transform="rotate(-90 122.5 130.9)">10 pf</text>
<text x="126.4" y="129.7" transform="rotate(-90 126.4 129.7)">C22</text>
<text x="186.3" y="128.7" transform="rotate(-90 186.3 128.7)">20k</text>
<text x="205.7" y="127.4">IC7A</text>
<text x="217.5" y="126.1">R19</text>
<text x="242.3" y="129.5">IC7C</text>
<text x="53.3" y="137.7">GND</text>
<text x="90" y="137" transform="rotate(-90 90 137)">10 pf</text>
<text x="93.9" y="135.8" transform="rotate(-90 93.9 135.8)">C21</text>
<text x="96.5" y="137.1">ERR_OFFSET</text>
<text x="105" y="134">20k</text>
<text x="193.9" y="137.2" transform="rotate(-90 193.9 137.2)">TOTAL_GAIN</text>
<text x="196.4" y="132.6" transform="rotate(-90 196.4 132.6)">R20</text>
<text x="200.2" y="132.6" transform="rotate(-90 200.2 132.6)">50K</text>
<text x="220.8" y="132.6" transform="rotate(-90 220.8 132.6)">R11</text>
<text x="224.6" y="132.6" transform="rotate(-90 224.6 132.6)">100K</text>
<text x="233" y="136.7" transform="rotate(-90 233 136.7)">R21</text>
<text x="236.8" y="136.7" transform="rotate(-90 236.8 136.7)">25K</text>
<text x="266" y="135" transform="rotate(-90 266 135)">OUTPUT</text>
<text x="195.6" y="139.7">GND</text>
<text x="203.7" y="143.8">-15V</text>
<text x="232.1" y="141.8">GND</text>
<text x="213.5" y="146.6">10K</text>
<text x="231.8" y="146.6">10K</text>
<text x="238.2" y="145.8">+15V</text>
<text x="214.5" y="150.5">R9</text>
<text x="214.7" y="154.4">20k</text>
<text x="231.7" y="150.5">R10</text>
<text x="140.7" y="160">+15V</text>
<text x="202.4" y="157.4">OUTPUT_OFFSET</text>
<text x="78.9" y="165.5">+18V</text>
<text x="123.2" y="167.7">C13</text>
<text x="133.4" y="167.7">C14</text>
<text x="75.7" y="168.2" transform="rotate(-90 75.7 168.2)">POWER_IN</text>
<text x="89.9" y="171.2" transform="rotate(-90 89.9 171.2)">C2</text>
<text x="94" y="171.2" transform="rotate(-90 94 171.2)">C4</text>
<text x="104.1" y="168.2">IC5</text>
<text x="108.2" y="171.2" transform="rotate(-90 108.2 171.2)">C7</text>
<text x="112.3" y="171.2" transform="rotate(-90 112.3 171.2)">C6</text>
<text x="123.2" y="171.5">100</text>
<text x="127.2" y="171.5">nf</text>
<text x="133.4" y="171.5">100</text>
<text x="137.3" y="171.5">nf</text>
<text x="89.3" y="178.3" transform="rotate(-90 89.3 178.3)">GND</text>
<text x="104.1" y="183.4">IC4</text>
<text x="123.2" y="185.7">100</text>
<text x="123.2" y="181.9">C11</text>
<text x="127.2" y="185.7">nf</text>
<text x="133.4" y="185.7">100</text>
<text x="133.4" y="181.9">C12</text>
<text x="137.3" y="185.7">nf</text>
<text x="79.8" y="188.5">-18V</text>
<text x="89.9" y="187.5" transform="rotate(-90 89.9 187.5)">C3</text>
<text x="94" y="187.5" transform="rotate(-90 94 187.5)">C5</text>
<text x="108.2" y="187.5" transform="rotate(-90 108.2 187.5)">C8</text>
<text x="112.3" y="187.5" transform="rotate(-90 112.3 187.5)">C9</text>
<text x="142.6" y="194">-15V</text>
</g>
<g font-size="2" fill="#008000">
<text x="26.9" y="92.8">Differential input</text>
<text x="26.9" y="94.9">Use R2 when error</text>
<text x="26.9" y="97.1">signal comes from a mixer</text>
<text x="31" y="141.8">n.b. R8 (R4) and R7 (R6) must be matched for common mode rejection</text>
<text x="31" y="145.8">R6 and R7 can be adjusted for first stage gain</text>
</g>
<g font-size="2" fill="#800000">
<text x="93.5" y="168.1" transform="rotate(-90 93.5 168.1)">+</text>
<text x="97.5" y="168.1" transform="rotate(-90 97.5 168.1)">+</text>
<text x="111.8" y="168.1" transform="rotate(-90 111.8 168.1)">+</text>
<text x="115.8" y="168.1" transform="rotate(-90 115.8 168.1)">+</text>
<text x="93.5" y="184.3" transform="rotate(-90 93.5 184.3)">+</text>
<text x="97.5" y="184.3" transform="rotate(-90 97.5 184.3)">+</text>
<text x="111.8" y="184.3" transform="rotate(-90 111.8 184.3)">+</text>
<text x="115.8" y="184.3" transform="rotate(-90 115.8 184.3)">+</text>
</g>
<g font-size="1.7" fill="#505050">
<text x="34.3" y="33.8">2</text>
<text x="31.3" y="41.9">1</text>
<text x="31.3" y="39.9">2</text>
<text x="34.3" y="37.9">1</text>
<text x="57.2" y="39.9">6</text>
<text x="34.3" y="44">8</text>
<text x="57.2" y="46">5</text>
<text x="34.3" y="48">3</text>
<text x="51.2" y="48.9">V+</text>
<text x="51.9" y="53">V-</text>
<text x="57.2" y="48">7</text>
<text x="57.2" y="52.1">4</text>
<text x="88.7" y="50.1">1</text>
<text x="88.7" y="52.1">2</text>
<text x="230.8" y="78.5">A</text>
<text x="233.9" y="82.1" transform="rotate(-90 233.9 82.1)">S</text>
<text x="236.5" y="78.5">E</text>
<text x="132.5" y="94.8">13</text>
<text x="132.5" y="98.8">12</text>
<text x="143" y="96.8">14</text>
<text x="59.2" y="102.9" transform="rotate(-90 59.2 102.9)">2</text>
<text x="61.2" y="102.9" transform="rotate(-90 61.2 102.9)">1</text>
<text x="56.2" y="113">2</text>
<text x="118.2" y="113">10</text>
<text x="199.3" y="110.5" transform="rotate(-90 199.3 110.5)">1</text>
<text x="201.4" y="110.5" transform="rotate(-90 201.4 110.5)">2</text>
<text x="205.4" y="110.5" transform="rotate(-90 205.4 110.5)">1</text>
<text x="207.5" y="110.5" transform="rotate(-90 207.5 110.5)">2</text>
<text x="209.5" y="110.5" transform="rotate(-90 209.5 110.5)">3</text>
<text x="56.2" y="117.1">3</text>
<text x="65.8" y="115.1">1</text>
<text x="84.6" y="119.1">6</text>
<text x="84.6" y="115.1">5</text>
<text x="94.3" y="117.1">7</text>
<text x="119.2" y="117.1">9</text>
<text x="128.8" y="115.1">8</text>
<text x="163.9" y="119.1">6</text>
<text x="67.3" y="121.2" transform="rotate(-90 67.3 121.2)">E</text>
<text x="69.9" y="123.2">S</text>
<text x="163.9" y="123.2">5</text>
<text x="173.5" y="121.2">7</text>
<text x="187.1" y="125.2" transform="rotate(-90 187.1 125.2)">3</text>
<text x="189.2" y="125.2" transform="rotate(-90 189.2 125.2)">2</text>
<text x="191.2" y="125.2" transform="rotate(-90 191.2 125.2)">1</text>
<text x="198.4" y="121.2">2</text>
<text x="198.4" y="125.2">3</text>
<text x="208" y="123.2">1</text>
<text x="235" y="123.2">9</text>
<text x="244.6" y="125.2">8</text>
<text x="67.3" y="126.8" transform="rotate(-90 67.3 126.8)">A</text>
<text x="234" y="127.3">10</text>
<text x="98.5" y="162.6">IN</text>
<text x="100.5" y="165.5">GND</text>
<text x="102.6" y="162.6">OUT</text>
<text x="126.2" y="172.4" transform="rotate(-90 126.2 172.4)">4</text>
<text x="136.4" y="172.4" transform="rotate(-90 136.4 172.4)">4</text>
<text x="126.2" y="182.1" transform="rotate(-90 126.2 182.1)">11</text>
<text x="136.4" y="182.1" transform="rotate(-90 136.4 182.1)">11</text>
<text x="98.5" y="191">IN</text>
<text x="100.5" y="188.3">GND</text>
<text x="102.6" y="191">OUT</text>
</g>
<g font-size="1.4" fill="#505050">
<text x="15.8" y="44.3" transform="rotate(-90 15.8 44.3)">1</text>
<text x="221" y="80.8" transform="rotate(-90 221 80.8)">1</text>
<text x="199.6" y="90">1</text>
<text x="167.1" y="93.8" transform="rotate(-90 167.1 93.8)">1</text>
<text x="229.1" y="101.1" transform="rotate(-90 229.1 101.1)">1</text>
<text x="32" y="119.4" transform="rotate(-90 32 119.4)">1</text>
<text x="221" y="115.4" transform="rotate(-90 221 115.4)">1</text>
<text x="264.6" y="122.2" transform="rotate(-90 264.6 122.2)">1</text>
<text x="115.5" y="135.7">1</text>
<text x="225.2" y="156">1</text>
<text x="76.7" y="176.3" transform="rotate(-90 76.7 176.3)">1</text>
</g>
</svg>
